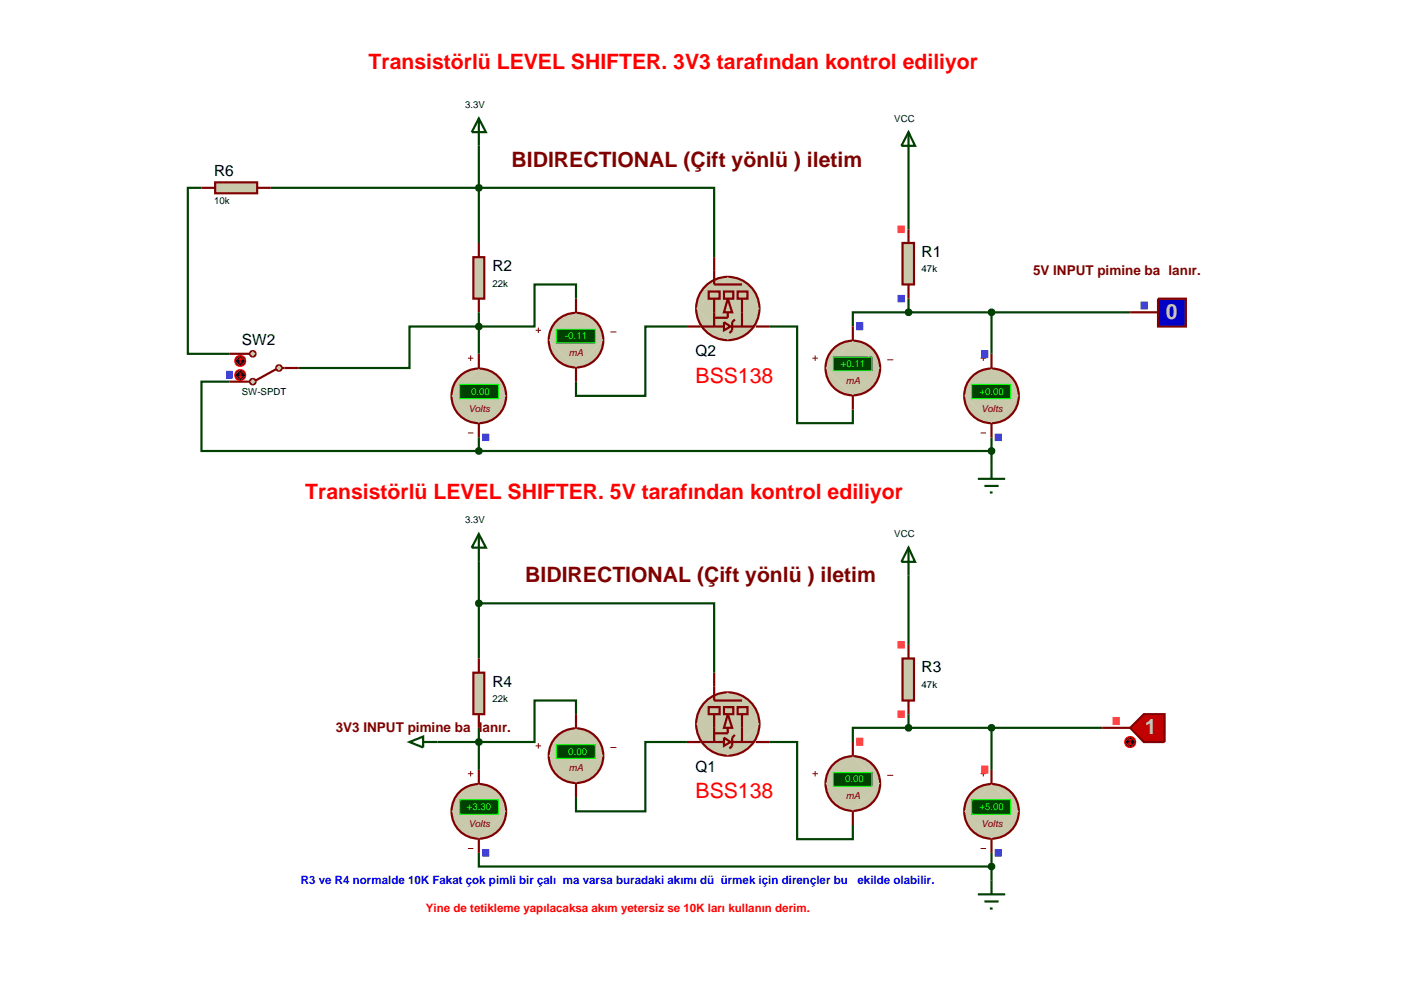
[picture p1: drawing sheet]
<svg xmlns="http://www.w3.org/2000/svg" width="257mm" height="180mm" viewBox="0 0 257 180" stroke-linecap="round" stroke-linejoin="round" font-family="sans-serif">
<g fill="none" stroke="#004000" stroke-width=".4">
<path d="M36.9 34.4h-2.5v30.4h7.6M49.6 34.4h81.2v12.7M87.7 26.7v17.8M166.4 29.3v12.7M87.7 57.2v7.6M105.5 54.7v-2.6h-7.6v7.7h-22.9v7.6h-20.3M125.8 59.8h-7.6v12.7h-12.7v-2.6M141 59.8h5v17.7h10.2v-2.5M166.4 57.2h-10.2v2.6M166.4 54.7v2.5M166.4 57.2h40.6M181.6 57.2v7.6"/>
<path d="M42 69.9h-5.1v12.7h50.8M87.7 80.1v2.5M87.7 82.6h93.9M181.6 80.1v5.1M87.7 110.5h43.1v12.7M87.7 102.9v17.7M166.4 105.4v12.7M87.7 133.3v7.7M105.5 130.8v-2.5h-7.6v7.6h-17.8M125.8 135.9h-7.6v12.7h-12.7v-2.6M141 135.9h5v17.8h10.2v-2.6M166.4 133.3h-10.2v2.6"/>
<path d="M166.4 130.8v2.5M166.4 133.3h35.5M181.6 133.3v7.7M87.7 156.2v2.5h93.9M181.6 156.2v5.1"/>
</g>
<g fill="#c8c8aa" stroke="#800000" stroke-width=".4">
<path d="M133.3 130.8l.8 2.5h-1.5z"/>
<path d="M129.2 128.5a5.8 5.8 0 0 1 4.1-1.7l-5.8 5.8a5.8 5.8 0 0 1 1.7-4.1zM133.3 126.8a5.8 5.8 0 0 1 5.8 5.8zM133.3 138.4l5.8-5.8a5.8 5.8 0 0 1-5.8 5.8zM127.5 132.6l5.8 5.8a5.8 5.8 0 0 1-5.8-5.8z"/>
</g>
<path d="M127.5 132.6l5.8-5.8 5.8 5.8-5.8 5.8z" fill="#c8c8aa"/>
<path d="M130.8 125.7v2.6h5.1M130.8 130.8v5.1M133.3 133.3v1h-2.5M135.9 130.8v5.1" fill="none" stroke="#800000" stroke-width=".4"/>
<path d="M132.6 135.1l1.2 .8-1.2 .7z" fill="#c8c8aa" stroke="#800000" stroke-width=".4"/>
<path d="M128.3 135.9h4.3M134.1 135.9h4.1M134.6 134.6l-.5 .5v1.5l-.5 .5" fill="none" stroke="#800000" stroke-width=".4"/>
<g fill="#c8c8aa" stroke="#800000" stroke-width=".4">
<path d="M135.1 129.5h1.8v1.3h-1.8z"/>
<path d="M129.8 129.5h2v1.3h-2z"/>
<path d="M132.6 129.5h1.7v1.3h-1.7z"/>
</g>
<path d="M125.8 135.9h2.5M130.8 123.2v2.5M138.4 135.9h2.6" fill="none" stroke="#800000" stroke-width=".4"/>
<path d="M152.4 140.3a5 5 0 0 1 3.8-1.8l-5 5a5 5 0 0 1 1.2-3.2zM156.2 138.5a5 5 0 0 1 5 5zM156.2 148.5l5-5a5 5 0 0 1-5 5zM151.2 143.5l5 5a5 5 0 0 1-5-5z" fill="#c8c8aa" stroke="#800000" stroke-width=".4"/>
<path d="M151.2 143.5l5-5 5 5-5 5z" fill="#c8c8aa"/>
<path d="M148.8 141.7h1M149.3 141.2v1M162.5 142h1.1" fill="none" stroke="#800000" stroke-width=".18"/>
<path d="M152.6 141.5h7.1v2.5h-7.1z" fill="#004000" stroke="#0f0" stroke-width=".2"/>
<path d="M156.2 135.9v2.5M156.2 148.6v2.5" fill="none" stroke="#800000" stroke-width=".4"/>
<g fill="none" stroke="#ff4040" stroke-width=".18">
<path d="M156.8 135.2h1.3M156.8 135.3h1.3M156.8 135.4h1.3M156.8 135.5h1.3M156.8 135.6h1.3M156.8 135.7h1.3M156.8 135.8h1.3M156.8 135.9h1.3M156.8 136h1.3M156.8 136.1h1.3M156.8 136.2h1.3M156.8 136.3h1.3"/>
<path d="M156.8 136.4h1.3M156.8 136.5h1.3"/>
</g>
<path d="M165.3 120.6h2.1v7.7h-2.1z" fill="#c8c8aa" stroke="#800000" stroke-width=".4"/>
<path d="M166.4 118.1v2.5M166.4 128.3v2.5" fill="none" stroke="#800000" stroke-width=".4"/>
<g fill="none" stroke="#ff4040" stroke-width=".18">
<path d="M164.4 117.5h1.3M164.4 117.6h1.3M164.4 117.7h1.3M164.4 117.8h1.3M164.4 117.9h1.3M164.4 118h1.3M164.4 118.1h1.3M164.4 118.2h1.3M164.4 118.3h1.3M164.4 118.4h1.3M164.4 118.5h1.3M164.4 118.6h1.3"/>
<path d="M164.4 118.7h1.3M164.4 130.2h1.3M164.4 130.3h1.3M164.4 130.4h1.3M164.4 130.5h1.3M164.4 130.6h1.3M164.4 130.7h1.3M164.4 130.8h1.3M164.4 130.9h1.3M164.4 131h1.3M164.4 131.1h1.3M164.4 131.2h1.3"/>
<path d="M164.4 131.3h1.3M164.4 131.4h1.3"/>
</g>
<path d="M209.5 130.8h3.8v5.1h-3.8l-2.5-2.6z" fill="#c00000" stroke="#800000" stroke-width=".4"/>
<path d="M201.9 133.3h5.1" fill="none" stroke="#800000" stroke-width=".4"/>
<path d="M206.3 135.2l.7-.3-1 1zM207 134.9a.94 .94 0 0 1 1 1zM208 135.9a.94 .94 0 0 1-1 1zM206 135.9l1 1a.94 .94 0 0 1-1-1z" fill="#400000" stroke="#f00" stroke-width=".2"/>
<path d="M206 135.9l1-1 1 1-1 1z" fill="#400000"/>
<path d="M206.7 136.1l.3 .3M207 135.4v1M207 135.4l.2 .2M207 135.4l-.3 .2M207.2 136.1l-.2 .3" fill="none" stroke="#f00" stroke-width=".2"/>
<g fill="none" stroke="#ff4040" stroke-width=".18">
<path d="M203.8 131.4h1.3M203.8 131.5h1.3M203.8 131.6h1.3M203.8 131.7h1.3M203.8 131.8h1.3M203.8 131.9h1.3M203.8 132h1.3M203.8 132.1h1.3M203.8 132.2h1.3M203.8 132.3h1.3M203.8 132.4h1.3M203.8 132.5h1.3"/>
<path d="M203.8 132.6h1.3M203.8 132.7h1.3"/>
</g>
<path d="M166.1 132.9l.3-.1-.5 .5zM166.4 132.8l.3 .1 .2 .4zM166.9 133.3l-.1 .3-.4 .2zM165.9 133.3l.5 .5-.4-.2z" fill="#004000" stroke="#004000" stroke-width=".4"/>
<path d="M166.4 132.8l.5 .5-.5 .5-.5-.5z" fill="#004000"/>
<path d="M101.7 135.2a5 5 0 0 1 3.8-1.8l-5 5a5 5 0 0 1 1.2-3.2zM105.5 133.4a5 5 0 0 1 5 5zM105.5 143.4l5-5a5 5 0 0 1-5 5zM100.5 138.4l5 5a5 5 0 0 1-5-5z" fill="#c8c8aa" stroke="#800000" stroke-width=".4"/>
<path d="M100.5 138.4l5-5 5 5-5 5z" fill="#c8c8aa"/>
<path d="M98.1 136.6h1M98.6 136.1v1M111.8 136.9h1.1" fill="none" stroke="#800000" stroke-width=".18"/>
<path d="M101.9 136.4h7.1v2.5h-7.1z" fill="#004000" stroke="#0f0" stroke-width=".2"/>
<path d="M105.5 130.8v2.5M105.5 143.5v2.5" fill="none" stroke="#800000" stroke-width=".4"/>
<path d="M86.7 123.2h2v7.6h-2z" fill="#c8c8aa" stroke="#800000" stroke-width=".4"/>
<path d="M87.7 120.6v2.6M87.7 130.8v2.5" fill="none" stroke="#800000" stroke-width=".4"/>
<path d="M166.4 100.3l1.2 2.6h-2.5zM166.4 100.3v5.1M179.1 163.8h5M180.3 165.1h2.6M181.3 166.4h.5M181.6 161.3v2.5" fill="none" stroke="#004000" stroke-width=".4"/>
<path d="M177.8 145.4a5 5 0 0 1 3.8-1.8l-5 5a5 5 0 0 1 1.2-3.2zM181.6 143.6a5 5 0 0 1 5 5zM181.6 153.6l5-5a5 5 0 0 1-5 5zM176.6 148.6l5 5a5 5 0 0 1-5-5z" fill="#c8c8aa" stroke="#800000" stroke-width=".4"/>
<path d="M176.6 148.6l5-5 5 5-5 5z" fill="#c8c8aa"/>
<path d="M179.6 141.7h1M179.6 155.4h1M180.1 141.2v1" fill="none" stroke="#800000" stroke-width=".18"/>
<path d="M178 146.5h7.1v2.6h-7.1z" fill="#004000" stroke="#0f0" stroke-width=".2"/>
<path d="M181.6 141v2.5M181.6 153.7v2.5" fill="none" stroke="#800000" stroke-width=".4"/>
<g fill="none" stroke="#4040ff" stroke-width=".18">
<path d="M182.2 155.6h1.3M182.2 155.7h1.3M182.2 155.8h1.3M182.2 155.9h1.3M182.2 156h1.3M182.2 156.1h1.3M182.2 156.2h1.3M182.2 156.3h1.3M182.2 156.4h1.3M182.2 156.5h1.3M182.2 156.6h1.3M182.2 156.7h1.3"/>
<path d="M182.2 156.8h1.3"/>
</g>
<g fill="none" stroke="#ff4040" stroke-width=".18">
<path d="M179.7 140.3h1.3M179.7 140.4h1.3M179.7 140.5h1.3M179.7 140.6h1.3M179.7 140.7h1.3M179.7 140.8h1.3M179.7 140.9h1.3M179.7 141h1.3M179.7 141.1h1.3M179.7 141.2h1.3M179.7 141.3h1.3M179.7 141.4h1.3"/>
<path d="M179.7 141.5h1.3M179.7 141.6h1.3"/>
</g>
<path d="M87.7 97.8l1.3 2.5h-2.6zM87.7 97.8v5.1" fill="none" stroke="#004000" stroke-width=".4"/>
<path d="M87.3 110.2l.4-.2-.5 .5zM87.7 110l.3 .1 .2 .4zM88.2 110.5l-.1 .3-.4 .2zM87.2 110.5l.5 .5-.4-.2z" fill="#004000" stroke="#004000" stroke-width=".4"/>
<path d="M87.2 110.5l.5-.5 .5 .5-.5 .5z" fill="#004000"/>
<path d="M87.3 135.6l.4-.2-.5 .5zM87.7 135.4l.3 .1 .2 .4zM88.2 135.9l-.1 .3-.4 .2zM87.2 135.9l.5 .5-.4-.2z" fill="#004000" stroke="#004000" stroke-width=".4"/>
<path d="M87.2 135.9l.5-.5 .5 .5-.5 .5z" fill="#004000"/>
<path d="M84.5 144.8a5 5 0 0 1 3.2-1.2l-5 5a5 5 0 0 1 1.8-3.8zM87.7 143.6a5 5 0 0 1 5 5zM87.7 153.6l5-5a5 5 0 0 1-5 5zM82.7 148.6l5 5a5 5 0 0 1-5-5z" fill="#c8c8aa" stroke="#800000" stroke-width=".4"/>
<path d="M82.7 148.6l5-5 5 5-5 5z" fill="#c8c8aa"/>
<path d="M85.7 141.7h1M85.7 155.4h1M86.2 141.2v1" fill="none" stroke="#800000" stroke-width=".18"/>
<path d="M84.2 146.5h7.1v2.6h-7.1z" fill="#004000" stroke="#0f0" stroke-width=".2"/>
<path d="M87.7 141v2.5M87.7 153.7v2.5" fill="none" stroke="#800000" stroke-width=".4"/>
<g fill="none" stroke="#4040ff" stroke-width=".18">
<path d="M88.3 155.6h1.3M88.3 155.7h1.3M88.3 155.8h1.3M88.3 155.9h1.3M88.3 156h1.3M88.3 156.1h1.3M88.3 156.2h1.3M88.3 156.3h1.3M88.3 156.4h1.3M88.3 156.5h1.3M88.3 156.6h1.3M88.3 156.7h1.3"/>
<path d="M88.3 156.8h1.3"/>
</g>
<path d="M181.2 158.4l.4-.2-.5 .5zM181.6 158.2l.3 .1 .2 .4zM182.1 158.7l-.1 .3-.4 .2zM181.1 158.7l.5 .5-.4-.2z" fill="#004000" stroke="#004000" stroke-width=".4"/>
<path d="M181.1 158.7l.5-.5 .5 .5-.5 .5z" fill="#004000"/>
<path d="M181.2 133l.4-.2-.5 .5zM181.6 132.8l.3 .1 .2 .4zM182.1 133.3l-.1 .3-.4 .2zM181.1 133.3l.5 .5-.4-.2z" fill="#004000" stroke="#004000" stroke-width=".4"/>
<path d="M181.1 133.3l.5-.5 .5 .5-.5 .5z" fill="#004000"/>
<g fill="#c8c8aa" stroke="#800000" stroke-width=".4">
<path d="M133.3 54.7l.8 2.5h-1.5z"/>
<path d="M129.2 52.4a5.8 5.8 0 0 1 4.1-1.7l-5.8 5.8a5.8 5.8 0 0 1 1.7-4.1zM133.3 50.7a5.8 5.8 0 0 1 5.8 5.8zM133.3 62.3l5.8-5.8a5.8 5.8 0 0 1-5.8 5.8zM127.5 56.5l5.8 5.8a5.8 5.8 0 0 1-5.8-5.8z"/>
</g>
<path d="M127.5 56.5l5.8-5.8 5.8 5.8-5.8 5.8z" fill="#c8c8aa"/>
<path d="M130.8 49.6v2.5h5.1M130.8 54.7v5.1M133.3 57.2v1h-2.5M135.9 54.7v5.1" fill="none" stroke="#800000" stroke-width=".4"/>
<path d="M132.6 59l1.2 .8-1.2 .7z" fill="#c8c8aa" stroke="#800000" stroke-width=".4"/>
<path d="M128.3 59.8h4.3M134.1 59.8h4.1M134.6 58.5l-.5 .5v1.5l-.5 .5" fill="none" stroke="#800000" stroke-width=".4"/>
<g fill="#c8c8aa" stroke="#800000" stroke-width=".4">
<path d="M135.1 53.4h1.8v1.3h-1.8z"/>
<path d="M129.8 53.4h2v1.3h-2z"/>
<path d="M132.6 53.4h1.7v1.3h-1.7z"/>
</g>
<path d="M125.8 59.8h2.5M130.8 47.1v2.5M138.4 59.8h2.6" fill="none" stroke="#800000" stroke-width=".4"/>
<path d="M152.4 64.2a5 5 0 0 1 3.8-1.8l-5 5a5 5 0 0 1 1.2-3.2zM156.2 62.4a5 5 0 0 1 5 5zM161.2 67.4a5 5 0 0 1-5 5zM151.2 67.4l5 5a5 5 0 0 1-5-5z" fill="#c8c8aa" stroke="#800000" stroke-width=".4"/>
<path d="M151.2 67.4l5-5 5 5-5 5z" fill="#c8c8aa"/>
<path d="M148.8 65.6h1M149.3 65.1v1M162.5 65.9h1.1" fill="none" stroke="#800000" stroke-width=".18"/>
<path d="M152.6 65.4h7.1v2.5h-7.1z" fill="#004000" stroke="#0f0" stroke-width=".2"/>
<path d="M156.2 59.8v2.5M156.2 72.5v2.5" fill="none" stroke="#800000" stroke-width=".4"/>
<g fill="none" stroke="#4040ff" stroke-width=".18">
<path d="M156.8 59.1h1.3M156.8 59.2h1.3M156.8 59.3h1.3M156.8 59.4h1.3M156.8 59.5h1.3M156.8 59.6h1.3M156.8 59.7h1.3M156.8 59.8h1.3M156.8 59.9h1.3M156.8 60h1.3M156.8 60.1h1.3M156.8 60.2h1.3"/>
<path d="M156.8 60.3h1.3M156.8 60.4h1.3"/>
</g>
<path d="M165.3 44.5h2.1v7.6h-2.1z" fill="#c8c8aa" stroke="#800000" stroke-width=".4"/>
<path d="M166.4 42v2.5M166.4 52.1v2.6" fill="none" stroke="#800000" stroke-width=".4"/>
<g fill="none" stroke="#ff4040" stroke-width=".18">
<path d="M164.4 41.4h1.3M164.4 41.5h1.3M164.4 41.6h1.3M164.4 41.7h1.3M164.4 41.8h1.3M164.4 41.9h1.3M164.4 42h1.3M164.4 42.1h1.3M164.4 42.2h1.3M164.4 42.3h1.3M164.4 42.4h1.3M164.4 42.5h1.3"/>
<path d="M164.4 42.6h1.3"/>
</g>
<g fill="none" stroke="#4040ff" stroke-width=".18">
<path d="M164.4 54.1h1.3M164.4 54.2h1.3M164.4 54.3h1.3M164.4 54.4h1.3M164.4 54.5h1.3M164.4 54.6h1.3M164.4 54.7h1.3M164.4 54.8h1.3M164.4 54.9h1.3M164.4 55h1.3M164.4 55.1h1.3M164.4 55.2h1.3"/>
<path d="M164.4 55.3h1.3"/>
</g>
<path d="M166.1 56.8l.3-.1-.5 .5zM166.4 56.7l.4 .2 .1 .3zM166.4 57.7l.5-.5-.1 .3zM165.9 57.2l.5 .5-.4-.2z" fill="#004000" stroke="#004000" stroke-width=".4"/>
<path d="M166.4 56.7l.5 .5-.5 .5-.5-.5z" fill="#004000"/>
<path d="M101.7 59.1a5 5 0 0 1 3.8-1.8l-5 5a5 5 0 0 1 1.2-3.2zM105.5 57.3a5 5 0 0 1 5 5zM110.5 62.3a5 5 0 0 1-5 5zM100.5 62.3l5 5a5 5 0 0 1-5-5z" fill="#c8c8aa" stroke="#800000" stroke-width=".4"/>
<path d="M100.5 62.3l5-5 5 5-5 5z" fill="#c8c8aa"/>
<path d="M98.1 60.5h1M98.6 60v1M111.8 60.8h1.1" fill="none" stroke="#800000" stroke-width=".18"/>
<path d="M101.9 60.3h7.1v2.5h-7.1z" fill="#004000" stroke="#0f0" stroke-width=".2"/>
<path d="M105.5 54.7v2.5M105.5 67.4v2.5" fill="none" stroke="#800000" stroke-width=".4"/>
<path d="M86.7 47.1h2v7.6h-2z" fill="#c8c8aa" stroke="#800000" stroke-width=".4"/>
<path d="M87.7 44.5v2.6M87.7 54.7v2.5" fill="none" stroke="#800000" stroke-width=".4"/>
<path d="M166.4 24.2l1.2 2.5h-2.5zM166.4 24.2v5.1M179.1 87.7h5M180.3 89h2.6M181.3 90.2h.5M181.6 85.2v2.5" fill="none" stroke="#004000" stroke-width=".4"/>
<path d="M177.8 69.3a5 5 0 0 1 3.8-1.8l-5 5a5 5 0 0 1 1.2-3.2zM181.6 67.5a5 5 0 0 1 5 5zM181.6 77.5l5-5a5 5 0 0 1-5 5zM176.6 72.5l5 5a5 5 0 0 1-5-5z" fill="#c8c8aa" stroke="#800000" stroke-width=".4"/>
<path d="M176.6 72.5l5-5 5 5-5 5z" fill="#c8c8aa"/>
<path d="M179.6 65.6h1M179.6 79.3h1M180.1 65.1v1" fill="none" stroke="#800000" stroke-width=".18"/>
<path d="M178 70.4h7.1v2.6h-7.1z" fill="#004000" stroke="#0f0" stroke-width=".2"/>
<path d="M181.6 64.8v2.6M181.6 77.5v2.6" fill="none" stroke="#800000" stroke-width=".4"/>
<g fill="none" stroke="#4040ff" stroke-width=".18">
<path d="M179.7 64.2h1.3M179.7 64.3h1.3M179.7 64.4h1.3M179.7 64.5h1.3M179.7 64.6h1.3M179.7 64.7h1.3M179.7 64.8h1.3M179.7 64.9h1.3M179.7 65h1.3M179.7 65.1h1.3M179.7 65.2h1.3M179.7 65.3h1.3"/>
<path d="M179.7 65.4h1.3M179.7 65.5h1.3M182.2 79.5h1.3M182.2 79.6h1.3M182.2 79.7h1.3M182.2 79.8h1.3M182.2 79.9h1.3M182.2 80h1.3M182.2 80.1h1.3M182.2 80.2h1.3M182.2 80.3h1.3M182.2 80.4h1.3"/>
<path d="M182.2 80.5h1.3M182.2 80.6h1.3M182.2 80.7h1.3"/>
</g>
<path d="M87.7 21.7l1.3 2.5h-2.6zM87.7 21.7v5" fill="none" stroke="#004000" stroke-width=".4"/>
<path d="M87.4 34l.3-.1-.5 .5zM87.7 33.9l.4 .2 .1 .3zM87.7 34.9l.5-.5-.2 .4zM87.2 34.4l.5 .5-.4-.2z" fill="#004000" stroke="#004000" stroke-width=".4"/>
<path d="M87.7 33.9l.5 .5-.5 .5-.5-.5z" fill="#004000"/>
<path d="M87.4 59.4l.3-.1-.5 .5zM87.7 59.3l.4 .2 .1 .3zM87.7 60.3l.5-.5-.2 .4zM87.2 59.8l.5 .5-.4-.2z" fill="#004000" stroke="#004000" stroke-width=".4"/>
<path d="M87.7 59.3l.5 .5-.5 .5-.5-.5z" fill="#004000"/>
<path d="M83.9 69.3a5 5 0 0 1 3.8-1.8l-5 5a5 5 0 0 1 1.2-3.2zM87.7 67.5a5 5 0 0 1 5 5zM87.7 77.5l5-5a5 5 0 0 1-5 5zM82.7 72.5l5 5a5 5 0 0 1-5-5z" fill="#c8c8aa" stroke="#800000" stroke-width=".4"/>
<path d="M87.7 67.5l5 5-5 5-5-5z" fill="#c8c8aa"/>
<path d="M85.7 65.6h1M85.7 79.3h1M86.2 65.1v1" fill="none" stroke="#800000" stroke-width=".18"/>
<path d="M84.2 70.4h7.1v2.6h-7.1z" fill="#004000" stroke="#0f0" stroke-width=".2"/>
<path d="M87.7 64.8v2.6M87.7 77.5v2.6" fill="none" stroke="#800000" stroke-width=".4"/>
<g fill="none" stroke="#4040ff" stroke-width=".18">
<path d="M88.3 79.5h1.3M88.3 79.6h1.3M88.3 79.7h1.3M88.3 79.8h1.3M88.3 79.9h1.3M88.3 80h1.3M88.3 80.1h1.3M88.3 80.2h1.3M88.3 80.3h1.3M88.3 80.4h1.3M88.3 80.5h1.3M88.3 80.6h1.3"/>
<path d="M88.3 80.7h1.3"/>
</g>
<path d="M181.3 82.2l.3-.1-.5 .5zM181.6 82.1l.4 .2 .1 .3zM181.6 83.1l.5-.5-.1 .3zM181.1 82.6l.5 .5-.3-.1z" fill="#004000" stroke="#004000" stroke-width=".4"/>
<path d="M181.6 82.1l.5 .5-.5 .5-.5-.5z" fill="#004000"/>
<path d="M87.4 82.2l.3-.1-.5 .5zM87.7 82.1l.4 .2 .1 .3zM87.7 83.1l.5-.5-.2 .4zM87.2 82.6l.5 .5-.4-.2z" fill="#004000" stroke="#004000" stroke-width=".4"/>
<path d="M87.7 82.1l.5 .5-.5 .5-.5-.5z" fill="#004000"/>
<path d="M50.7 67.1l.4-.2-.5 .5zM51.1 66.9l.3 .1 .2 .4zM51.1 67.9l.5-.5-.2 .4zM50.6 67.4l.5 .5-.4-.2z" fill="#c8c8aa" stroke="#800000" stroke-width=".4"/>
<path d="M50.6 67.4l.5-.5 .5 .5-.5 .5z" fill="#c8c8aa"/>
<path d="M51.6 67.4h.5" fill="none" stroke="#800000" stroke-width=".4"/>
<path d="M45.9 64.5l.4-.2-.5 .5zM46.3 64.3l.4 .2 .1 .3zM46.8 64.8l-.1 .3-.4 .2zM45.8 64.8l.5 .5-.4-.2z" fill="#c8c8aa" stroke="#800000" stroke-width=".4"/>
<path d="M45.8 64.8l.5-.5 .5 .5-.5 .5z" fill="#c8c8aa"/>
<path d="M44.5 64.8h1.3M50.6 67.6l-3.8 2.1" fill="none" stroke="#800000" stroke-width=".4"/>
<path d="M46 69.5l.3-.1-.5 .5zM46.3 69.4l.4 .2 .1 .3zM46.8 69.9l-.1 .3-.4 .2zM45.8 69.9l.5 .5-.4-.2z" fill="#c8c8aa" stroke="#800000" stroke-width=".4"/>
<path d="M46.3 69.4l.5 .5-.5 .5-.5-.5z" fill="#c8c8aa"/>
<path d="M42 69.9h3.8M42 64.8h2.5M52.1 67.4h2.6" fill="none" stroke="#800000" stroke-width=".4"/>
<path d="M43.3 68l.7-.3-1 1zM44 67.7a.94 .94 0 0 1 1 1zM44 69.7l1-1a.94 .94 0 0 1-1 1zM43 68.7l1 1a.94 .94 0 0 1-1-1z" fill="#400000" stroke="#f00" stroke-width=".2"/>
<path d="M44 67.7l1 1-1 1-1-1z" fill="#400000"/>
<path d="M43.8 68.9l.2 .3M44 68.2v1M44.3 68.9l-.3 .3" fill="none" stroke="#f00" stroke-width=".2"/>
<path d="M43.3 65.4l.7-.3-1 1zM44 65.1a.94 .94 0 0 1 1 1zM44 67.1l1-1a.94 .94 0 0 1-1 1zM43 66.1l1 1a.94 .94 0 0 1-1-1z" fill="#400000" stroke="#f00" stroke-width=".2"/>
<path d="M44 65.1l1 1-1 1-1-1z" fill="#400000"/>
<path d="M44 65.6l.3 .3M44 65.6l-.2 .3M44 65.6v1" fill="none" stroke="#f00" stroke-width=".2"/>
<g fill="none" stroke="#4040ff" stroke-width=".18">
<path d="M41.4 68h1.2M41.4 68.1h1.2M41.4 68.2h1.2M41.4 68.3h1.2M41.4 68.4h1.2M41.4 68.5h1.2M41.4 68.6h1.2M41.4 68.7h1.2M41.4 68.8h1.2M41.4 68.9h1.2M41.4 69h1.2M41.4 69.1h1.2"/>
<path d="M41.4 69.2h1.2M41.4 69.3h1.2"/>
</g>
<path d="M39.4 33.4h7.7v2h-7.7z" fill="#c8c8aa" stroke="#800000" stroke-width=".4"/>
<path d="M36.9 34.4h2.5M47.1 34.4h2.5" fill="none" stroke="#800000" stroke-width=".4"/>
<path d="M212.1 54.7h5.1v5.1h-5.1z" fill="#0000c0" stroke="#800000" stroke-width=".4"/>
<path d="M207 57.2h5.1" fill="none" stroke="#800000" stroke-width=".4"/>
<g fill="none" stroke="#4040ff" stroke-width=".18">
<path d="M208.9 55.3h1.3M208.9 55.4h1.3M208.9 55.5h1.3M208.9 55.6h1.3M208.9 55.7h1.3M208.9 55.8h1.3M208.9 55.9h1.3M208.9 56h1.3M208.9 56.1h1.3M208.9 56.2h1.3M208.9 56.3h1.3M208.9 56.4h1.3"/>
<path d="M208.9 56.5h1.3M208.9 56.6h1.3"/>
</g>
<path d="M181.3 56.8l.3-.1-.5 .5zM181.6 56.7l.4 .2 .1 .3zM181.6 57.7l.5-.5-.1 .3zM181.1 57.2l.5 .5-.3-.1z" fill="#004000" stroke="#004000" stroke-width=".4"/>
<path d="M181.6 56.7l.5 .5-.5 .5-.5-.5z" fill="#004000"/>
<path d="M75 135.9l2.5-1v2zM77.5 135.9h2.6" fill="none" stroke="#004000" stroke-width=".4"/>
<g font-size="3.9" fill="#f00">
<text x="67.5" y="12.7">Transistörlü LEVEL SHIFTER. 3V3 tarafından kontrol ediliyor</text>
<text x="127.4" y="70.1">BSS138</text>
<text x="55.9" y="91.4">Transistörlü LEVEL SHIFTER. 5V tarafından kontrol ediliyor</text>
<text x="127.4" y="146.2">BSS138</text>
</g>
<g font-size="3.9" fill="#800000">
<text x="93.7" y="30.5">BIDIRECTIONAL (Çift yönlü ) iletim</text>
<text x="96.2" y="106.6">BIDIRECTIONAL (Çift yönlü ) iletim</text>
</g>
<g font-size="3.9" fill="#c0c0c0">
<text x="213.5" y="58.4">0</text>
<text x="209.7" y="134.5">1</text>
</g>
<g font-size="2.8">
<text x="39.2" y="32.3">R6</text>
<text x="168.8" y="47.1">R1</text>
<text x="90.2" y="49.7">R2</text>
<text x="44.3" y="63.2">SW2</text>
<text x="127.4" y="65.3">Q2</text>
<text x="90.2" y="125.8">R4</text>
<text x="168.8" y="123.2">R3</text>
<text x="127.4" y="141.4">Q1</text>
</g>
<g font-size="2.5" fill="#800000">
<text x="189.2" y="50.3">5V INPUT pimine bağlanır.</text>
<text x="61.5" y="134">3V3 INPUT pimine bağlanır.</text>
</g>
<text font-size="2.1" fill="#00f" x="55.1" y="161.9">R3 ve R4 normalde 10K Fakat çok pimli bir çalışma varsa buradaki akımı düşürmek için dirençler bu şekilde olabilir.</text>
<text font-size="2.1" fill="#f00" x="78" y="167">Yine de tetikleme yapılacaksa akım yetersiz se 10K ları kullanın derim.</text>
<g font-size="1.8">
<text x="85.2" y="19.7">3.3V</text>
<text x="163.8" y="22.3">VCC</text>
<text x="39.2" y="37.4">10k</text>
<text x="90.2" y="52.5">22k</text>
<text x="168.8" y="49.9">47k</text>
<text x="44.3" y="72.4">SW-SPDT</text>
<text x="85.2" y="95.8">3.3V</text>
<text x="163.8" y="98.4">VCC</text>
<text x="168.8" y="126">47k</text>
<text x="90.2" y="128.6">22k</text>
</g>
<g font-size="1.8" fill="#0f0">
<text x="103.5" y="62.1">-0.11</text>
<text x="154" y="67.2">+0.11</text>
<text x="86.3" y="72.3">0.00</text>
<text x="179.4" y="72.3">+0.00</text>
<text x="104.1" y="138.2">0.00</text>
<text x="154.8" y="143.3">0.00</text>
<text x="85.5" y="148.4">+3.30</text>
<text x="179.4" y="148.4">+5.00</text>
</g>
<g font-size="1.8" fill="#800000">
<text x="104.2" y="65.2">mA</text>
<text x="154.9" y="70.3">mA</text>
<text x="85.8" y="75.4">Volts</text>
<text x="179.7" y="75.4">Volts</text>
<text x="104.2" y="141.3">mA</text>
<text x="154.9" y="146.4">mA</text>
<text x="85.8" y="151.5">Volts</text>
<text x="179.7" y="151.5">Volts</text>
</g>
</svg>
